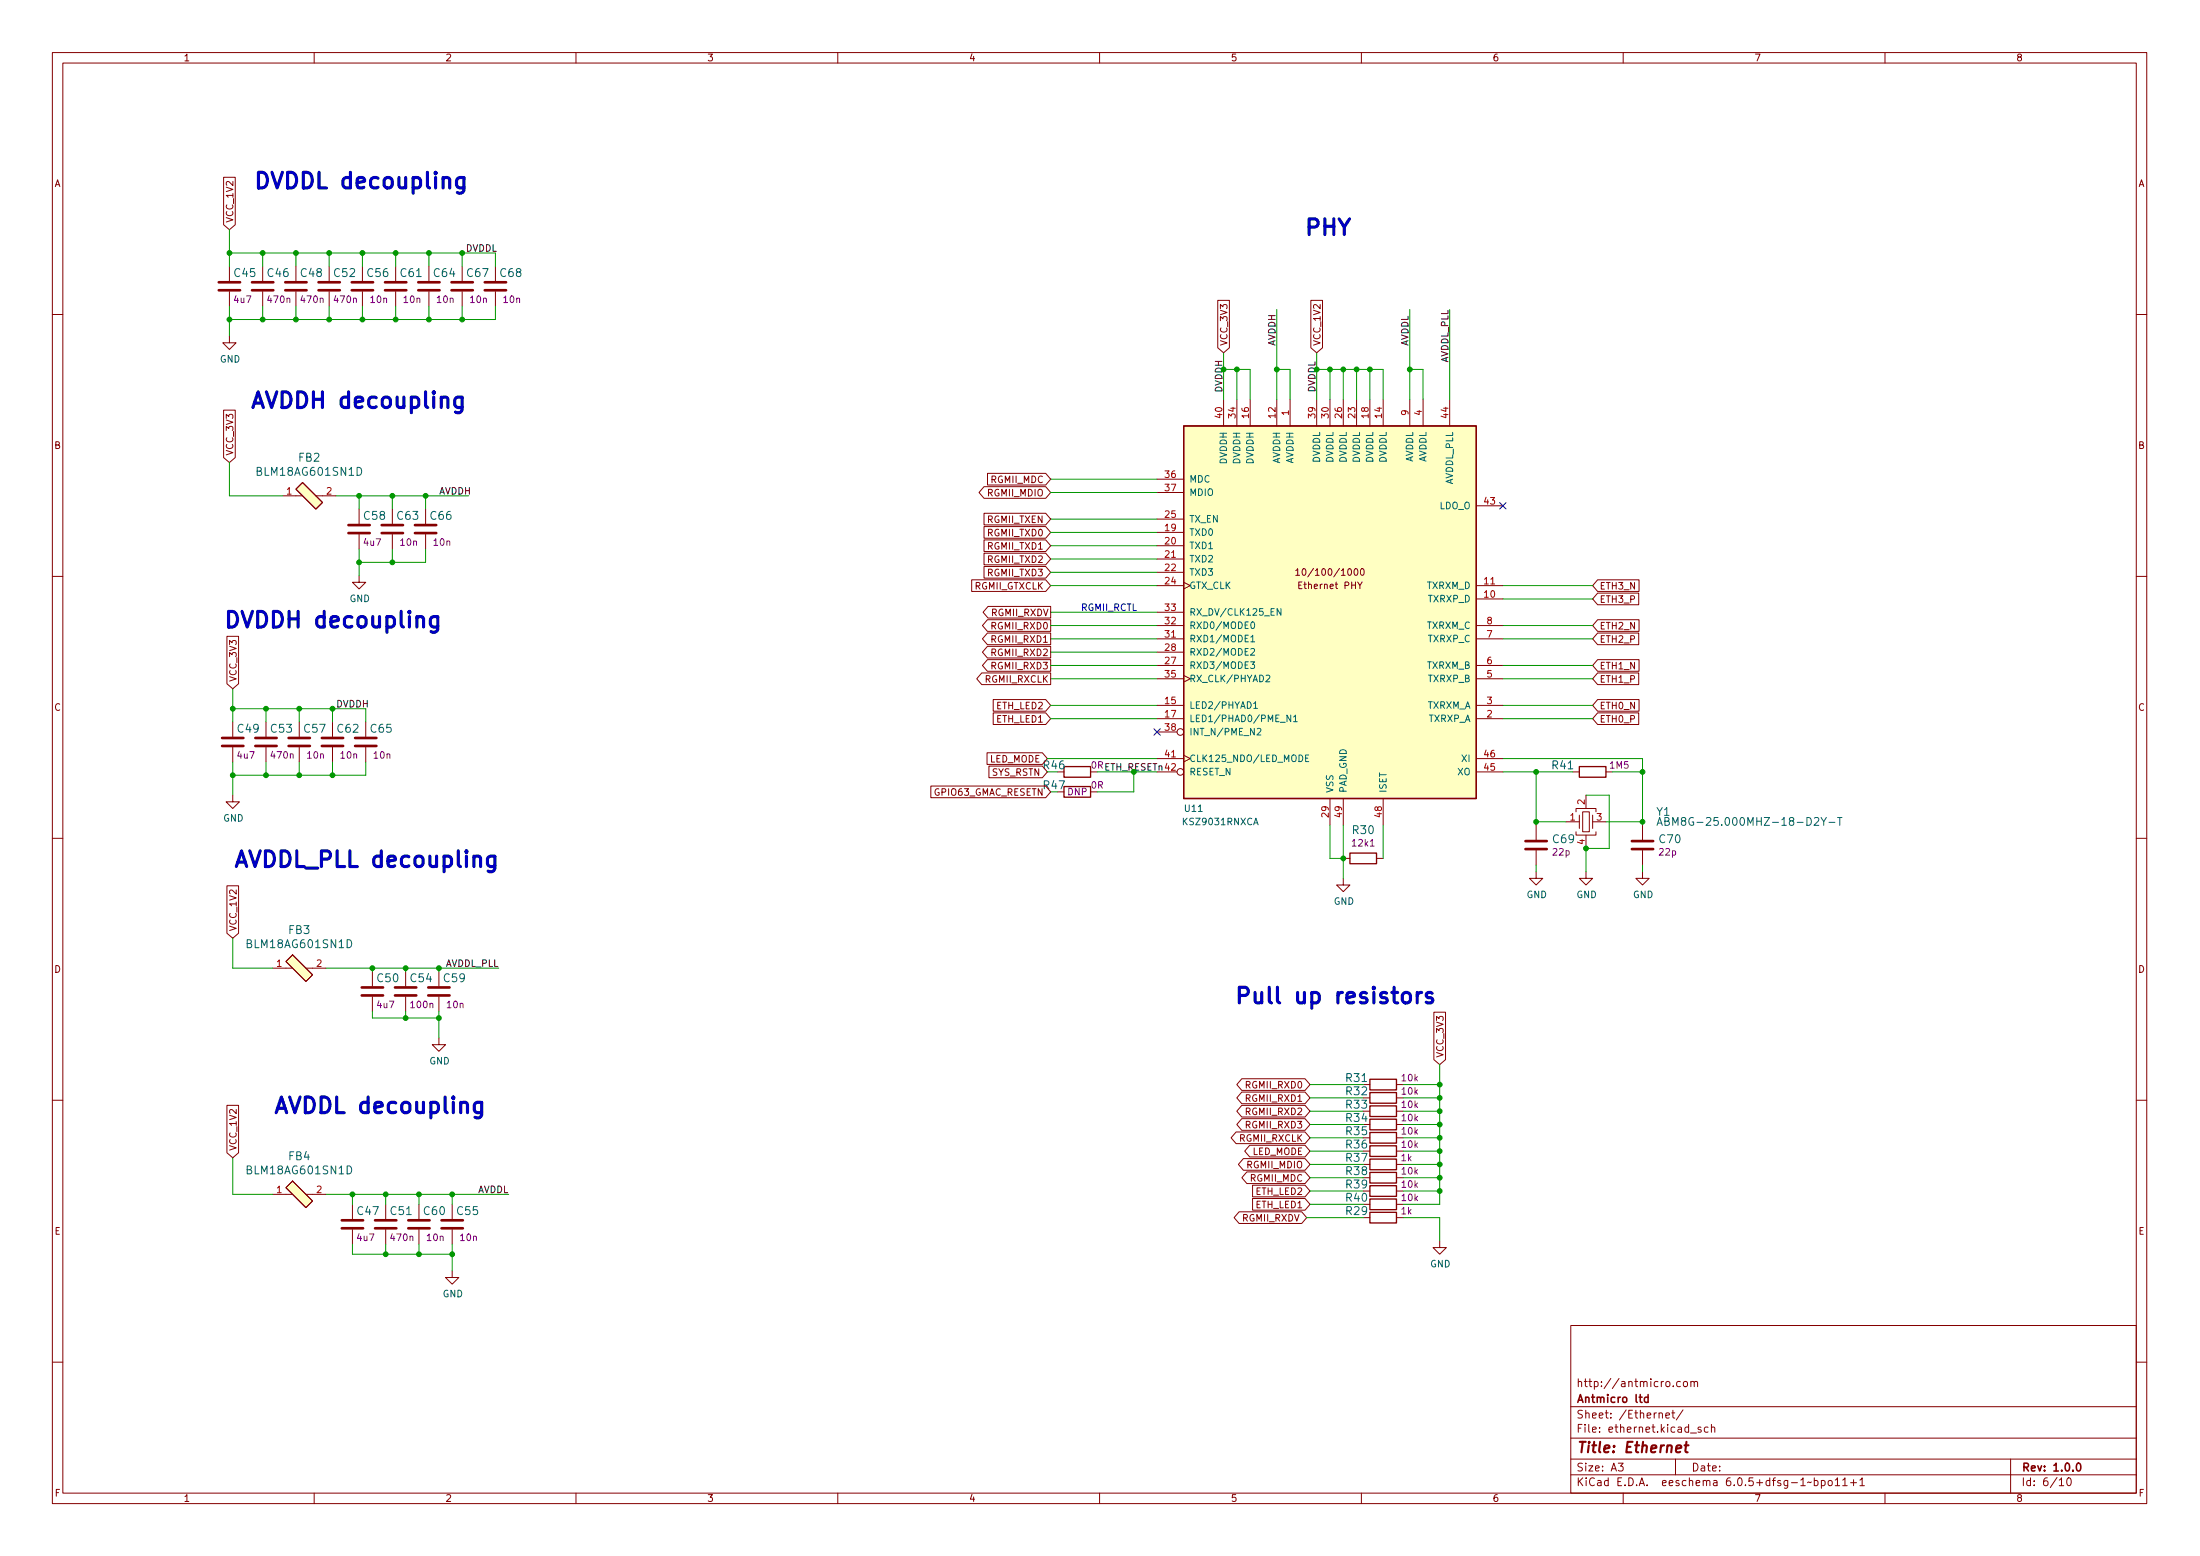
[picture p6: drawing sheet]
<svg xmlns="http://www.w3.org/2000/svg" width="420mm" height="297mm" viewBox="0 0 420 297" stroke-linecap="round" stroke-linejoin="round" font-family="sans-serif">
<g fill="none" stroke="#840000" stroke-width=".19">
<path d="M10 10h400v277h-400zM12 12h396v273h-396zM60 10v2M110 10v2M160 10v2M210 10v2M260 10v2M310 10v2M360 10v2M42.7 33.8h2.2v9.1l-1.1 1-1.1-1zM43.8 50.8v2.8M43.8 55.7v2.8"/>
<path d="M50.2 50.8v2.8M50.2 55.7v2.8M56.5 50.8v2.8M56.5 55.7v2.8M62.9 50.8v2.8M62.9 55.7v2.8M69.2 50.8v2.8M69.2 55.7v2.8M75.6 50.8v2.8M75.6 55.7v2.8M81.9 50.8v2.8M81.9 55.7v2.8"/>
<path d="M88.3 50.8v2.8M88.3 55.7v2.8M94.6 50.8v2.8M94.6 55.7v2.8M232.6 57.3h2.2v9.1l-1.1 .9-1.1-.9zM250.3 57.3h2.3v9.1l-1.1 .9-1.2-.9zM10 60h2M42.7 78.3h2.2v9l-1.1 1-1.1-1zM43.8 64.2v1.2h1.3l-1.3 1.3-1.3-1.3h1.3M233.7 76.2v5.1M236.2 76.2v5.1M238.8 76.2v5.1"/>
<path d="M243.8 76.2v5.1M246.4 76.2v5.1M251.5 76.2v5.1M254 76.2v5.1M256.5 76.2v5.1M259.1 76.2v5.1M261.6 76.2v5.1M264.2 76.2v5.1M269.2 76.2v5.1M271.8 76.2v5.1M276.9 76.2v5.1M408 60h2"/>
<path d="M54 94.7h3.8M57.8 92.1l3.8 3.8-1.3 1.3-3.8-3.8zM60.3 94.7h3.8M68.6 97.2v2.8M74.9 97.2v2.8M81.3 97.2v2.8M187.9 92.9h11.8l1 1.1-1 1.1h-11.8l-.9-1.1zM187.9 98h11.8l1 1.1-1 1.1h-11.8zM188.6 90.4h11.1l1 1.1-1 1.1h-11.1zM221 99.1h5.1M221 91.5h5.1M221 94h5.1"/>
<path d="M281.9 96.6h5.1M10 110h2M68.6 109.9v1.3h1.2l-1.2 1.2-1.3-1.2h1.3M68.6 102v2.8M74.9 102v2.8M81.3 102v2.8M185.6 110.7h14.1l1 1.1-1 1.1h-14.1zM187.9 108.1h11.8l1 1.2-1 1.1h-11.8zM187.9 100.5h11.8l1 1.1-1 1.1h-11.8zM187.9 105.6h11.8l1 1.1-1 1.1h-11.8zM187.9 103.1h11.8l1 1.1-1 1.1h-11.8zM188.6 118.3h12.1v2.2h-12.1l-1-1.1z"/>
<path d="M188.7 115.8h12v2.2h-12l-1-1.1zM221 111.8h5.1M221 101.6h5.1M221 104.2h5.1M221 106.7h5.1M221 109.3h5.1M221 119.4h5.1M221 116.9h5.1M226.1 111.2l1.2 .6-1.2 .6M247.5 108.9l.3-.3v1.2M247.5 109.8h.7M259.3 111.1l.4 .7 .4-.7"/>
<path d="M259.9 108.7l.2-.1a.68 .68 0 0 1 .4 .6 .68 .68 0 0 1-.4 .6l-.3-.5zM281.9 114.3h5.1M281.9 111.8h5.1M281.9 119.4h5.1M305.1 110.7h7.9v2.2h-7.9l-.9-1.1zM305.1 118.3h7.9v2.2h-7.9l-.9-1.1zM305.1 113.2h7.9v2.2h-7.9l-.9-1.1zM408 110h2M43.3 121.5h2.3v9l-1.2 1-1.1-1zM44.4 137.8v2.8M50.8 137.8v2.8M57.1 137.8v2.8"/>
<path d="M63.5 137.8v2.8M69.8 137.8v2.8M187.5 128.5h13.2v2.2h-13.2l-1-1.1zM188.6 120.8h12.1v2.3h-12.1l-1-1.1zM188.6 123.4h12.1v2.2h-12.1l-1-1.1zM188.6 125.9h12.1v2.2h-12.1l-1-1.1zM189.7 133.5h10l1 1.2-1 1.1h-10zM189.7 136.1h10l1 1.1-1 1.1h-10zM221 134.7h5.1M221 137.2h5.1M221 127h5.1M221 124.5h5.1"/>
<path d="M221 122h5.1M221 129.6h5.1M221 139.7h3.8M226.1 128.9l1.2 .7-1.2 .6M281.9 134.7h5.1M281.9 137.2h5.1M281.9 127h5.1M281.9 122h5.1M281.9 129.6h5.1M305.1 136.1h7.9v2.2h-7.9l-.9-1.1zM305.1 120.8h7.9v2.3h-7.9l-.9-1.1zM305.1 133.5h7.9v2.3h-7.9l-.9-1.1z"/>
<path d="M305.1 125.9h7.9v2.2h-7.9l-.9-1.1zM305.1 128.5h7.9v2.2h-7.9l-.9-1.1zM44.4 151.8v1.3h1.3l-1.3 1.2-1.2-1.2h1.2M44.4 142.7v2.8M50.8 142.7v2.8M57.1 142.7v2.8M63.5 142.7v2.8M69.8 142.7v2.8M177.8 150.1h21.9l1 1.1-1 1.1h-21.9zM188.5 143.7h10.6l.9 1.1-.9 1.1h-10.6zM188.9 146.2h10.2l.9 1.2-.9 1.1h-10.2zM221 144.8h5.1"/>
<path d="M221 147.4h3.8M226.1 144.2l1.2 .6-1.2 .7M254 152.4v5.1M256.5 152.4v5.1M264.2 152.4v5.1M281.9 144.8h5.1M281.9 147.4h5.1M293.4 157.5v2.8M299.1 156.9h2.5M300.4 147.4h1.2M301 158.8v.6h3.8v-.6M301 155v-.7h3.8v.7"/>
<path d="M301.6 155.6v2.6M302.3 155h1.2v3.8h-1.2zM302.9 151.8v2.5M302.9 159.4v2.6M304.2 155.6v2.6M304.2 156.9h2.5M306.7 147.4h1.3M313.7 157.5v2.8M10 160h2M43.3 169.1h2.3v9.1l-1.2 .9-1.1-.9zM256.5 167.7v1.2h1.3l-1.3 1.3-1.2-1.3h1.2M256.5 163.9h1.3"/>
<path d="M262.9 163.9h1.3M293.4 166.4v1.3h1.2l-1.2 1.2-1.3-1.2h1.3M293.4 162.3v2.8M302.9 166.4v1.3h1.3l-1.3 1.2-1.3-1.2h1.3M313.7 166.4v1.3h1.3l-1.3 1.2-1.3-1.2h1.3M313.7 162.3v2.8M408 160h2M52.1 184.8h3.8M55.9 182.3l3.8 3.8-1.3 1.3-3.8-3.8zM58.4 184.8h3.8M71.1 185.5v2.8M71.1 190.3v2.8"/>
<path d="M77.5 185.5v2.8M77.5 190.3v2.8M83.8 198.2v1.2h1.3l-1.3 1.3-1.3-1.3h1.3M83.8 185.5v2.8M83.8 190.3v2.8M273.8 193.2h2.3v9.1l-1.1 .9-1.2-.9zM10 210h2M43.3 211h2.3v9.1l-1.2 .9-1.1-.9zM236.1 216.1h13.1l1 1.1-1 1.1h-13.1l-1-1.1zM237.2 213.6h12l1 1.1-1 1.1h-12l-1-1.1zM237.2 205.9h12l1 1.1-1 1.2h-12l-1-1.2zM237.2 208.5h12l1 1.1-1 1.1h-12l-1-1.1z"/>
<path d="M237.2 211h12l1 1.1-1 1.1h-12l-1-1.1zM238.7 218.6h10.5l1 1.1-1 1.2h-10.5l-1-1.2zM266.7 219.7h1.3M266.7 207h1.3M266.7 209.6h1.3M266.7 212.1h1.3M266.7 217.2h1.3M266.7 214.7h1.3M408 210h2M52.1 228h3.8M54.6 226.7l1.3-1.2 3.8 3.8-1.3 1.2zM58.4 228h3.8"/>
<path d="M67.3 229.9v2.8M67.3 234.7v2.8M73.7 229.9v2.8M73.7 234.7v2.8M80 229.9v2.8M80 234.7v2.8M86.4 229.9v2.8M86.4 234.7v2.8M236.6 231.3h12l1 1.1-1 1.2h-12l-.9-1.2zM237.5 221.2h11.7l1 1.1-1 1.1h-11.7l-1-1.1zM238.1 223.7h11.1l1 1.1-1 1.1h-11.1l-.9-1.1zM239.2 228.8h10l1 1.1-1 1.1h-10z"/>
<path d="M239.2 226.3h10l1 1.1-1 1.1h-10zM266.7 227.4h1.3M266.7 222.3h1.3M266.7 224.8h1.3M266.7 229.9h1.3M266.7 232.4h1.3M275 236.9v1.3h1.2l-1.2 1.2-1.3-1.2h1.3M86.4 242.6v1.3h1.2l-1.2 1.2-1.3-1.2h1.3M300 253h108v32h-108zM10 260h2M300 278.5h108M300 274.5h108"/>
<path d="M300 268.5h108M309.1 279.3h.9l-.5 .6 .4 .1v.7l-.2 .1-.6-.1M316.8 269.9l.3-.2 .3 .1 .1 .9M318.1 270.2l.8-.1-.1-.3-.4-.1-.3 .2 .1 .7h.6M319.3 269.7h.6M319.5 269.2v1.3l.4 .2M319.6 264.6v.1M320 278.5v3M320.9 263.8l-.4-.1-.3 .3 .1 .6h.6M321.4 269.1l-1.3 2M321.6 263.9l.2-.2 .4 .2 .1 .5-.2 .2-.3 .1-.2-.1zM322.9 273.6h1.1"/>
<path d="M322.9 263.9l.2-.2 .4 .1 .1 .9M322.9 263.7v1M323.6 263.9l.2-.2 .3 .1 .1 .9M324.9 272.5l-.4-.1-.2 .2 .1 .2 .5 .2v.3h-.6M326.2 272.5l-.4-.1-.3 .3 .1 .6h.6M326.8 272.6l.3-.2 .3 .1 .1 .9M326.8 271.9v1.5M384 278.5v6.5M408 260h2M60 285v2M110 285v2M160 285v2"/>
<path d="M210 285v2M260 285v2M300 281.5h108M310 285v2M346.5 282.7l.4-.1 .3 .3-.1 .6h-.6M346.5 282.1v1.5M347.9 282.7l.4-.1 .3 .3-.2 .6h-.5M347.9 282.6v1.5M349.2 282.8l.2-.2 .5 .2v.5l-.1 .2-.4 .1-.2-.1zM350.5 282.5l.4-.4v1.5M350.5 283.6h.9M351.9 282.5l.5-.4v1.5"/>
<path d="M351.9 283.6h.9M353.4 283h1.2M354 282.5v1.1M355.2 282.5l.4-.4v1.5M355.2 283.6h.9M360 285v2M393.3 282.5l.4-.4v1.5M393.3 283.6h.8M394.9 282.2l.2-.1a.8 .8 0 0 1 .5 .8 .8 .8 0 0 1-.5 .7 1 1 0 0 1-.2-1.4z"/>
<circle cx="225.4" cy="139.7" r=".63"/>
<circle cx="225.4" cy="147.4" r=".63"/>
</g>
<path d="M314.8 266.8l-.5-.1-.3 .3 .2 .6h.6M314.8 266.2v1.5M396.8 279.4l.1-.1a.8 .8 0 0 1 .5 .8 .8 .8 0 0 1-.5 .7 1 1 0 0 1-.1-1.4z" fill="none" stroke="#840000" stroke-width=".3"/>
<path d="M320.1 276.6l1-.2-.1-.4h-.7l-.2 1 .2 .2 .6-.1M321.7 275.9h.8M322.1 275.2l-.2 1.8v.1l.4 .1" fill="none" stroke="#840000" stroke-width=".4"/>
<g fill="none" stroke="#840000" stroke-width=".51">
<path d="M41.8 55.4h4M41.8 53.9h4M48.1 55.4h4.1M48.1 53.9h4.1M54.5 55.4h4M54.5 53.9h4M60.8 55.4h4.1M60.8 53.9h4.1M67.2 55.4h4M67.2 53.9h4M73.5 55.4h4.1M73.5 53.9h4.1"/>
<path d="M79.9 55.4h4M79.9 53.9h4M86.2 55.4h4.1M86.2 53.9h4.1M92.6 55.4h4M92.6 53.9h4M66.5 101.8h4.1M66.5 100.2h4.1M72.9 101.8h4.1M72.9 100.2h4.1M79.2 101.8h4.1M79.2 100.2h4.1"/>
<path d="M42.4 142.4h4.1M42.4 140.9h4.1M48.8 142.4h4M48.8 140.9h4M55.1 142.4h4.1M55.1 140.9h4.1M61.5 142.4h4M61.5 140.9h4M67.8 142.4h4.1M67.8 140.9h4.1M291.3 162.1h4.1M291.3 160.6h4.1"/>
<path d="M311.7 162.1h4M311.7 160.6h4M69.1 190h4.1M69.1 188.5h4.1M75.4 190h4.1M75.4 188.5h4.1M81.8 190h4.1M81.8 188.5h4.1M65.3 234.5h4M65.3 233h4M71.6 234.5h4.1M71.6 233h4.1"/>
<path d="M78 234.5h4M78 233h4M84.3 234.5h4.1M84.3 233h4.1"/>
</g>
<g fill="none" stroke="#840000" stroke-width=".25">
<path d="M226.1 81.3h55.8v71.1h-55.8zM203.2 150.2h5.1v2h-5.1zM203.2 146.3h5.1v2.1h-5.1zM301.6 146.3h5.1v2.1h-5.1zM257.8 162.9h5.1v2h-5.1zM261.6 218.7h5.1v2.1h-5.1zM261.6 206h5.1v2.1h-5.1zM261.6 208.6h5.1v2h-5.1zM261.6 211.1h5.1v2h-5.1zM261.6 216.2h5.1v2h-5.1zM261.6 213.7h5.1v2h-5.1zM261.6 226.4h5.1v2h-5.1z"/>
<path d="M261.6 221.3h5.1v2h-5.1zM261.6 223.8h5.1v2h-5.1zM261.6 228.9h5.1v2h-5.1zM261.6 231.4h5.1v2.1h-5.1z"/>
</g>
<g fill="#ffffc2" stroke="#ffffc2" stroke-width=".19">
<path d="M54.6 226.7l1.3-1.2 3.8 3.8-1.3 1.2z"/>
<path d="M57.8 92.1l3.8 3.8-1.3 1.3-3.8-3.8z"/>
<path d="M226.1 81.3h55.8v71.1h-55.8z"/>
<path d="M55.9 182.3l3.8 3.8-1.3 1.3-3.8-3.8z"/>
</g>
<g fill="none" stroke="#006464" stroke-width=".19">
<path d="M68.2 89.2a.77 .77 0 0 1 .9 .8 .77 .77 0 0 1-.9 .7zM239 118.8l.2-.1a.68 .68 0 0 1 .4 .7 .68 .68 0 0 1-.4 .6l-.3-.5zM244.6 116.2v1.3l-.7-1.3v1.3M238.8 126.3h.8l-.4 .5 .3 .1v.6l-.1 .1-.6-.1M238.9 123.9l.5-.1 .2 .4-.8 .9h.8M238.9 121.6l.3-.3v1.2M238.9 122.5h.7M239.4 134.3l.4-.3v1.2M239.4 135.2h.8M240.1 139.2l.5-.2 .2 .4-.8 .9h.8M241.8 129l.5-.1 .2 .3-.8 1h.8M246.5 136.5v1.3l-.7-1.3v1.3"/>
<path d="M247 136.9l.4-.4v1.3M247 137.8h.8M249.3 144.7h.5M250 144.1h-.7v1.3h.7M316.5 157.6l.5-1.5 .5 1.5M316.6 157.1h.7M318 156.8l.6-.1 .1-.2-.1-.4h-.6v1.5h.5l.3-.3a.39 .39 0 0 0-.3-.5M349.3 157h1.1M350.9 156.1h.9M351.4 156.1v1.5M66.3 179.4a.77 .77 0 0 1 .9 .8 .77 .77 0 0 1-.9 .7zM66.3 222.6a.77 .77 0 0 1 .9 .7 .77 .77 0 0 1-.9 .8z"/>
</g>
<g fill="none" stroke="#0000c2" stroke-width=".6">
<path d="M88.6 33.9v2.4a.81 .81 0 0 1-1.3 .4M88.6 34l-.8-.1-.3 .1-.3 .5v.8l.3 .4 .3 .2 .8-.2M88.3 75.8v2.4a.81 .81 0 0 1-1.3 .5M88.3 75.9l-.9-.1-.4 .3-.2 .3v.8l.3 .5 .3 .1 .9-.1M83.6 117.7v2.4a.81 .81 0 0 1-1.3 .5M83.6 117.8l-.8-.1-.3 .1-.3 .5v.8l.3 .5 .3 .1 .8-.1M94.5 163.4v2.5a.81 .81 0 0 1-1.3 .4M94.5 163.6l-.8-.2-.3 .2-.3 .4v.9l.3 .4 .3 .1 .8-.1M270.7 189.5v2M271.5 189.5a.76 .76 0 0 0-.8 .5M273.5 189.6l-.7-.1-.3 .1-.1 .3 .1 .4 1 .3 .2 .3-.2 .4-.3 .2-.8-.2M92 210.4v2.4a.81 .81 0 0 1-1.3 .5"/>
<path d="M92 210.6l-.9-.2-.4 .3-.1 .3v.8l.3 .5 .2 .1 .9-.1"/>
</g>
<g fill="none" stroke="#009600" stroke-width=".19">
<path d="M43.8 48.3h50.8v2.5M43.8 43.9v6.9M43.8 58.5v5.7M50.2 48.3v2.5M50.2 58.5v2.5M56.5 48.3v2.5M56.5 58.5v2.5M62.9 48.3v2.5M62.9 58.5v2.5M69.2 48.3v2.5M69.2 58.5v2.5M75.6 48.3v2.5"/>
<path d="M75.6 58.5v2.5M81.9 48.3v2.5M81.9 58.5v2.5M88.3 48.3v2.5M88.3 58.5v2.5M94.6 58.5v2.5h-50.8M243.8 59.1v17.1M269.2 59.1v17.1M276.9 59.1v17.1M233.7 70.5h5.1v5.7M233.7 67.3v8.9M236.2 70.5v5.7"/>
<path d="M243.8 70.5h2.6v5.7M251.5 67.3v8.9M251.5 70.5h12.7v5.7M254 70.5v5.7M256.5 70.5v5.7M259.1 70.5v5.7M261.6 70.5v5.7M269.2 70.5h2.6v5.7M43.8 88.3v6.4h10.2M64.1 94.7h25.4M68.6 94.7v2.5M74.9 94.7v2.5"/>
<path d="M81.3 94.7v2.5M200.7 94h20.3M200.7 91.5h20.3M200.7 99.1h20.3M68.6 104.8v5.1M74.9 104.8v2.6M81.3 104.8v2.6h-12.7M200.7 119.4h20.3M200.7 111.8h20.3M200.7 116.9h20.3M200.7 104.2h20.3M200.7 106.7h20.3"/>
<path d="M200.7 109.3h20.3M200.7 101.6h20.3M287 114.3h17.2M287 119.4h17.2M287 111.8h17.2M44.4 131.5v6.3M44.4 135.3h25.4v2.5M50.8 135.3v2.5M57.1 135.3v2.5M63.5 135.3v2.5M200.7 129.6h20.3M200.7 134.7h20.3"/>
<path d="M200.7 122h20.3M200.7 127h20.3M200.7 137.2h20.3M200.7 124.5h20.3M287 129.6h17.2M287 134.7h17.2M287 122h17.2M287 127h17.2M287 137.2h17.2M44.4 145.5v6.3M50.8 145.5v2.5M57.1 145.5v2.5"/>
<path d="M63.5 145.5v2.5M69.8 145.5v2.5h-25.4M200 144.8h21M209.5 147.4h11.5M216.5 147.4v3.8h-7M254 157.5v6.4h2.5M256.5 157.5v10.2M264.2 157.5v6.4M287 144.8h26.7v12.7M287 147.4h13.4M293.4 147.4v10.1M293.4 156.9h5.7"/>
<path d="M302.9 151.8h4.4v10.2h-4.4v4.4M306.7 156.9h7M308 147.4h5.7M44.4 179.1v5.7h7.7M293.4 165.1v1.3M313.7 165.1v1.3M62.2 184.8h33M71.1 184.8v.7M71.1 193.1v1.2h12.7M77.5 184.8v.7M77.5 193.1v1.2M83.8 184.8v.7"/>
<path d="M83.8 193.1v5.1M250.2 207h10.1M250.2 219.7h10.1M250.2 214.7h10.1M250.2 209.6h10.1M250.2 217.2h10.1M250.2 212.1h10.1M268 207h7M268 219.7h7M268 214.7h7M268 209.6h7M268 217.2h7"/>
<path d="M268 212.1h7M275 203.2v26.7h-7M44.4 221v7h7.7M62.2 228h35M67.3 237.5v1.9h19.1M67.3 228v1.9M73.7 228v1.9M73.7 237.5v1.9M80 228v1.9M80 237.5v1.9M86.4 228v1.9M86.4 237.5v5.1"/>
<path d="M249.6 232.4h10.7M250.2 222.3h10.1M250.2 229.9h10.1M250.2 224.8h10.1M250.2 227.4h10.1M268 232.4h7v4.5M268 222.3h7M268 224.8h7M268 227.4h7"/>
</g>
<path d="M286.4 95.9l1.2 1.3M287.6 95.9l-1.2 1.3M220.4 139.1l1.2 1.2M221.6 139.1l-1.2 1.2" fill="none" stroke="#000084" stroke-width=".19"/>
<g fill="#009600" stroke="#009600" stroke-width=".19">
<circle cx="313.7" cy="156.9" r=".46"/>
<circle cx="293.4" cy="156.9" r=".46"/>
<circle cx="275" cy="207" r=".46"/>
<circle cx="302.9" cy="162" r=".46"/>
<circle cx="256.5" cy="163.9" r=".46"/>
<circle cx="313.7" cy="147.4" r=".46"/>
<circle cx="293.4" cy="147.4" r=".46"/>
<circle cx="261.6" cy="70.5" r=".46"/>
<circle cx="256.5" cy="70.5" r=".46"/>
<circle cx="269.2" cy="70.5" r=".46"/>
<circle cx="259.1" cy="70.5" r=".46"/>
<circle cx="254" cy="70.5" r=".46"/>
<circle cx="236.2" cy="70.5" r=".46"/>
<circle cx="243.8" cy="70.5" r=".46"/>
<circle cx="251.5" cy="70.5" r=".46"/>
<circle cx="233.7" cy="70.5" r=".46"/>
<circle cx="275" cy="227.4" r=".46"/>
<circle cx="275" cy="222.3" r=".46"/>
<circle cx="275" cy="224.8" r=".46"/>
<circle cx="275" cy="219.7" r=".46"/>
<circle cx="275" cy="217.2" r=".46"/>
<circle cx="275" cy="214.7" r=".46"/>
<circle cx="275" cy="209.6" r=".46"/>
<circle cx="275" cy="212.1" r=".46"/>
<circle cx="62.9" cy="48.3" r=".46"/>
<circle cx="50.2" cy="48.3" r=".46"/>
<circle cx="56.5" cy="48.3" r=".46"/>
<circle cx="43.8" cy="48.3" r=".46"/>
<circle cx="56.5" cy="61" r=".46"/>
<circle cx="50.2" cy="61" r=".46"/>
<circle cx="43.8" cy="61" r=".46"/>
<circle cx="83.8" cy="184.8" r=".46"/>
<circle cx="77.5" cy="184.8" r=".46"/>
<circle cx="50.8" cy="135.3" r=".46"/>
<circle cx="44.4" cy="135.3" r=".46"/>
<circle cx="57.1" cy="148" r=".46"/>
<circle cx="63.5" cy="148" r=".46"/>
<circle cx="71.1" cy="184.8" r=".46"/>
<circle cx="44.4" cy="148" r=".46"/>
<circle cx="50.8" cy="148" r=".46"/>
<circle cx="80" cy="228" r=".46"/>
<circle cx="86.4" cy="228" r=".46"/>
<circle cx="83.8" cy="194.3" r=".46"/>
<circle cx="73.7" cy="239.4" r=".46"/>
<circle cx="73.7" cy="228" r=".46"/>
<circle cx="67.3" cy="228" r=".46"/>
<circle cx="80" cy="239.4" r=".46"/>
<circle cx="86.4" cy="239.4" r=".46"/>
<circle cx="77.5" cy="194.3" r=".46"/>
<circle cx="69.2" cy="61" r=".46"/>
<circle cx="74.9" cy="94.7" r=".46"/>
<circle cx="81.9" cy="61" r=".46"/>
<circle cx="81.3" cy="94.7" r=".46"/>
<circle cx="68.6" cy="107.4" r=".46"/>
<circle cx="68.6" cy="94.7" r=".46"/>
<circle cx="75.6" cy="61" r=".46"/>
<circle cx="88.3" cy="61" r=".46"/>
<circle cx="74.9" cy="107.4" r=".46"/>
<circle cx="57.1" cy="135.3" r=".46"/>
<circle cx="63.5" cy="135.3" r=".46"/>
<circle cx="81.9" cy="48.3" r=".46"/>
<circle cx="62.9" cy="61" r=".46"/>
<circle cx="75.6" cy="48.3" r=".46"/>
<circle cx="69.2" cy="48.3" r=".46"/>
<circle cx="88.3" cy="48.3" r=".46"/>
</g>
<g font-size="4.2" fill="#0000c2">
<text x="48.3" y="36">DVDDL decoupling</text>
<text x="248.9" y="44.9">PHY</text>
<text x="47.6" y="77.9">AVDDH decoupling</text>
<text x="42.5" y="119.8">DVDDH decoupling</text>
<text x="44.4" y="165.6">AVDDL_PLL decoupling</text>
<text x="235.6" y="191.6">Pull up resistors</text>
<text x="52.1" y="212.6">AVDDL decoupling</text>
</g>
<text font-size="2.8" fill="#840000" x="301" y="277.3">Title: Ethernet</text>
<g font-size="2.1" fill="#006464">
<text x="44.8" y="52.9">C45</text>
<text x="51.2" y="52.9">C46</text>
<text x="57.5" y="52.9">C48</text>
<text x="63.9" y="52.9">C52</text>
<text x="70.2" y="52.9">C56</text>
<text x="76.6" y="52.9">C61</text>
<text x="82.9" y="52.9">C64</text>
<text x="89.3" y="52.9">C67</text>
<text x="95.6" y="52.9">C68</text>
<text x="57.1" y="88.1">FB2</text>
<text x="49.4" y="90.8">BLM18AG601SN1D</text>
<text x="69.6" y="99.2">C58</text>
<text x="75.9" y="99.2">C63</text>
<text x="82.3" y="99.2">C66</text>
<text x="45.4" y="139.9">C49</text>
<text x="51.8" y="139.9">C53</text>
<text x="58.1" y="139.9">C57</text>
<text x="64.5" y="139.9">C62</text>
<text x="70.8" y="139.9">C65</text>
<text x="296.5" y="146.8">R41</text>
<text x="316.4" y="155.7">Y1</text>
<text x="258.4" y="159.2">R30</text>
<text x="296.7" y="160.9">C69</text>
<text x="317" y="160.9">C70</text>
<text x="319.7" y="157.6">ABM8G-25.000MHZ-18-D2Y-T</text>
<text x="55.1" y="178.3">FB3</text>
<text x="47.5" y="181">BLM18AG601SN1D</text>
<text x="72.1" y="187.5">C50</text>
<text x="78.5" y="187.5">C54</text>
<text x="84.8" y="187.5">C59</text>
<text x="257.1" y="206.5">R31</text>
<text x="257.1" y="209.1">R32</text>
<text x="257.1" y="211.6">R33</text>
<text x="257.1" y="214.2">R34</text>
<text x="55.1" y="221.5">FB4</text>
<text x="257.1" y="221.8">R37</text>
<text x="257.1" y="219.2">R36</text>
<text x="47.5" y="224.2">BLM18AG601SN1D</text>
<text x="257.1" y="224.3">R38</text>
<text x="68.3" y="231.9">C47</text>
<text x="74.7" y="231.9">C51</text>
<text x="81" y="231.9">C60</text>
<text x="87.4" y="231.9">C55</text>
<text x="257.1" y="229.4">R40</text>
<text x="257.1" y="231.9">R29</text>
</g>
<g font-size="2.1" fill="#009600">
<text x="199.3" y="146.8">R46</text>
<text x="199.3" y="150.7">R47</text>
</g>
<g font-size="2.1" fill="#840000">
<text x="257.1" y="216.7">R35</text>
<text x="257.1" y="226.9">R39</text>
<text x="301" y="267.8">Antmicro ltd</text>
<text x="301" y="264.8">http://antmicro.com</text>
<text x="301" y="273.5">File: ethernet.kicad_sch</text>
<text x="301" y="270.8">Sheet: /Ethernet/</text>
<text x="301" y="280.9">Size: A3</text>
<text x="323" y="280.9">Date:</text>
<text x="386" y="280.9">Rev: 1.0.0</text>
<text x="301" y="283.7">KiCad E.D.A. eeschema 6.0.5+dfsg-1~bpo11+1</text>
<text x="386" y="283.7">Id: 6/10</text>
</g>
<g font-size="1.8" fill="#840000">
<text x="35" y="11.7">1</text>
<text x="85" y="11.7">2</text>
<text x="135" y="11.7">3</text>
<text x="185" y="11.7">4</text>
<text x="235" y="11.7">5</text>
<text x="285" y="11.7">6</text>
<text x="335" y="11.7">7</text>
<text x="385" y="11.7">8</text>
<text x="10.3" y="35.7">A</text>
<text x="408.3" y="35.7">A</text>
<text x="44.5" y="42.6" transform="rotate(-90 44.5 42.6)">VCC_1V2</text>
<text x="234.4" y="66.1" transform="rotate(-90 234.4 66.1)">VCC_3V3</text>
<text x="252.2" y="66.1" transform="rotate(-90 252.2 66.1)">VCC_1V2</text>
<text x="10.3" y="85.7">B</text>
<text x="44.5" y="87" transform="rotate(-90 44.5 87)">VCC_3V3</text>
<text x="408.3" y="85.7">B</text>
<text x="188.7" y="94.7">RGMII_MDIO</text>
<text x="189.3" y="92.2">RGMII_MDC</text>
<text x="188.6" y="99.8">RGMII_TXEN</text>
<text x="188.8" y="102.4">RGMII_TXD0</text>
<text x="188.8" y="107.4">RGMII_TXD2</text>
<text x="188.8" y="104.9">RGMII_TXD1</text>
<text x="186" y="112.5">RGMII_GTXCLK</text>
<text x="188.8" y="110">RGMII_TXD3</text>
<text x="248.3" y="112.4">Ethernet PHY</text>
<text x="249.1" y="109.9">10/100/1000</text>
<text x="305.4" y="112.5">ETH3_N</text>
<text x="189.3" y="117.6">RGMII_RXDV</text>
<text x="305.4" y="115.1">ETH3_P</text>
<text x="189.5" y="122.7">RGMII_RXD1</text>
<text x="189.5" y="125.2">RGMII_RXD2</text>
<text x="189.5" y="120.1">RGMII_RXD0</text>
<text x="305.4" y="122.7">ETH2_P</text>
<text x="305.4" y="120.1">ETH2_N</text>
<text x="45.2" y="130.2" transform="rotate(-90 45.2 130.2)">VCC_3V3</text>
<text x="188.2" y="130.3">RGMII_RXCLK</text>
<text x="189.5" y="127.8">RGMII_RXD3</text>
<text x="305.4" y="127.8">ETH1_N</text>
<text x="305.4" y="130.3">ETH1_P</text>
<text x="10.3" y="135.7">C</text>
<text x="190.3" y="135.4">ETH_LED2</text>
<text x="190.3" y="137.9">ETH_LED1</text>
<text x="305.4" y="137.9">ETH0_P</text>
<text x="305.4" y="135.4">ETH0_N</text>
<text x="408.3" y="135.7">C</text>
<text x="188.9" y="145.5">LED_MODE</text>
<text x="189.4" y="148.1">SYS_RSTN</text>
<text x="178.5" y="151.9">GPIO63_GMAC_RESETN</text>
<text x="45.2" y="177.8" transform="rotate(-90 45.2 177.8)">VCC_1V2</text>
<text x="10.3" y="185.7">D</text>
<text x="408.3" y="185.7">D</text>
<text x="275.7" y="202" transform="rotate(-90 275.7 202)">VCC_3V3</text>
<text x="238.1" y="207.8">RGMII_RXD0</text>
<text x="238.1" y="215.4">RGMII_RXD3</text>
<text x="238.1" y="210.3">RGMII_RXD1</text>
<text x="238.1" y="212.9">RGMII_RXD2</text>
<text x="45.2" y="219.7" transform="rotate(-90 45.2 219.7)">VCC_1V2</text>
<text x="236.7" y="217.9">RGMII_RXCLK</text>
<text x="239.1" y="220.5">LED_MODE</text>
<text x="238.2" y="223">RGMII_MDIO</text>
<text x="238.8" y="225.6">RGMII_MDC</text>
<text x="237.3" y="233.2">RGMII_RXDV</text>
<text x="239.9" y="230.6">ETH_LED1</text>
<text x="239.9" y="228.1">ETH_LED2</text>
<text x="10.4" y="235.7">E</text>
<text x="408.4" y="235.7">E</text>
<text x="10.4" y="285.7">F</text>
<text x="35" y="286.7">1</text>
<text x="85" y="286.7">2</text>
<text x="135" y="286.7">3</text>
<text x="185" y="286.7">4</text>
<text x="235" y="286.7">5</text>
<text x="285" y="286.7">6</text>
<text x="335" y="286.7">7</text>
<text x="385" y="286.7">8</text>
<text x="408.4" y="285.7">F</text>
</g>
<g font-size="1.8" fill="#0f0f0f">
<text x="88.9" y="48">DVDDL</text>
<text x="243.6" y="66.1" transform="rotate(-90 243.6 66.1)">AVDDH</text>
<text x="269" y="66.1" transform="rotate(-90 269 66.1)">AVDDL</text>
<text x="276.6" y="69.3" transform="rotate(-90 276.6 69.3)">AVDDL_PLL</text>
<text x="233.4" y="74.9" transform="rotate(-90 233.4 74.9)">DVDDH</text>
<text x="251.2" y="75" transform="rotate(-90 251.2 75)">DVDDL</text>
<text x="83.8" y="94.4">AVDDH</text>
<text x="64.1" y="135">DVDDH</text>
<text x="85.1" y="184.6">AVDDL_PLL</text>
<text x="91.1" y="227.7">AVDDL</text>
</g>
<g font-size="1.8" fill="#840084">
<text x="44.8" y="57.8">4u7</text>
<text x="51.3" y="57.8">470n</text>
<text x="57.6" y="57.8">470n</text>
<text x="64" y="57.8">470n</text>
<text x="70.8" y="57.8">10n</text>
<text x="77.2" y="57.8">10n</text>
<text x="83.5" y="57.8">10n</text>
<text x="89.9" y="57.8">10n</text>
<text x="96.2" y="57.8">10n</text>
<text x="69.6" y="104.2">4u7</text>
<text x="76.5" y="104.2">10n</text>
<text x="82.9" y="104.2">10n</text>
<text x="45.4" y="144.8">4u7</text>
<text x="51.9" y="144.8">470n</text>
<text x="58.8" y="144.8">10n</text>
<text x="65.1" y="144.8">10n</text>
<text x="71.5" y="144.8">10n</text>
<text x="307.5" y="146.7">1M5</text>
<text x="203.9" y="151.8">DNP</text>
<text x="208.4" y="150.5">0R</text>
<text x="258.4" y="161.6">12k1</text>
<text x="296.6" y="163.3">22p</text>
<text x="317" y="163.3">22p</text>
<text x="72.1" y="192.4">4u7</text>
<text x="78.6" y="192.4">100n</text>
<text x="85.4" y="192.4">10n</text>
<text x="267.8" y="206.4">10k</text>
<text x="267.8" y="209">10k</text>
<text x="267.8" y="211.5">10k</text>
<text x="267.8" y="214">10k</text>
<text x="267.6" y="221.7">1k</text>
<text x="267.8" y="219.1">10k</text>
<text x="267.8" y="216.6">10k</text>
<text x="267.8" y="226.7">10k</text>
<text x="267.8" y="224.2">10k</text>
<text x="267.6" y="231.8">1k</text>
<text x="267.8" y="229.3">10k</text>
<text x="68.3" y="236.9">4u7</text>
<text x="74.7" y="236.9">470n</text>
<text x="81.6" y="236.9">10n</text>
<text x="88" y="236.9">10n</text>
</g>
<g font-size="1.8" fill="#006464">
<text x="42" y="69.2">GND</text>
<text x="234.3" y="88.6" transform="rotate(-90 234.3 88.6)">DVDDH</text>
<text x="236.9" y="88.6" transform="rotate(-90 236.9 88.6)">DVDDH</text>
<text x="239.4" y="88.6" transform="rotate(-90 239.4 88.6)">DVDDH</text>
<text x="244.5" y="88.6" transform="rotate(-90 244.5 88.6)">AVDDH</text>
<text x="247" y="88.6" transform="rotate(-90 247 88.6)">AVDDH</text>
<text x="252.1" y="88.4" transform="rotate(-90 252.1 88.4)">DVDDL</text>
<text x="254.6" y="88.4" transform="rotate(-90 254.6 88.4)">DVDDL</text>
<text x="257.2" y="88.4" transform="rotate(-90 257.2 88.4)">DVDDL</text>
<text x="259.7" y="88.4" transform="rotate(-90 259.7 88.4)">DVDDL</text>
<text x="262.3" y="88.4" transform="rotate(-90 262.3 88.4)">DVDDL</text>
<text x="264.8" y="88.4" transform="rotate(-90 264.8 88.4)">DVDDL</text>
<text x="269.9" y="88.4" transform="rotate(-90 269.9 88.4)">AVDDL</text>
<text x="272.4" y="88.4" transform="rotate(-90 272.4 88.4)">AVDDL</text>
<text x="227.1" y="92.1">MDC</text>
<text x="227.1" y="94.7">MDIO</text>
<text x="277.5" y="92.7" transform="rotate(-90 277.5 92.7)">AVDDL_PLL</text>
<text x="227.1" y="99.7">TX_EN</text>
<text x="274.8" y="97.2">LDO_O</text>
<text x="227.1" y="102.3">TXD0</text>
<text x="227.1" y="104.8">TXD1</text>
<text x="227.1" y="107.4">TXD2</text>
<text x="227.1" y="109.9">TXD3</text>
<text x="227.1" y="112.4">GTX_CLK</text>
<text x="272.5" y="112.4">TXRXM_D</text>
<text x="66.7" y="114.9">GND</text>
<text x="227.1" y="117.5">RX_DV/CLK125_EN</text>
<text x="272.8" y="115">TXRXP_D</text>
<text x="227.1" y="125.1">RXD2/MODE2</text>
<text x="227.1" y="122.6">RXD1/MODE1</text>
<text x="227.1" y="120.1">RXD0/MODE0</text>
<text x="272.5" y="120.1">TXRXM_C</text>
<text x="272.8" y="122.6">TXRXP_C</text>
<text x="227.1" y="127.7">RXD3/MODE3</text>
<text x="227.1" y="130.2">RX_CLK/PHYAD2</text>
<text x="272.5" y="127.7">TXRXM_B</text>
<text x="272.8" y="130.2">TXRXP_B</text>
<text x="227.1" y="135.3">LED2/PHYAD1</text>
<text x="227.1" y="137.8">LED1/PHAD0/PME_N1</text>
<text x="272.5" y="135.3">TXRXM_A</text>
<text x="272.8" y="137.8">TXRXP_A</text>
<text x="227.1" y="140.4">INT_N/PME_N2</text>
<text x="227.1" y="145.5">CLK125_NDO/LED_MODE</text>
<text x="227.1" y="148">RESET_N</text>
<text x="278.4" y="148">XO</text>
<text x="279.3" y="145.5">XI</text>
<text x="226.3" y="155">U11</text>
<text x="254.6" y="151.4" transform="rotate(-90 254.6 151.4)">VSS</text>
<text x="257.2" y="151.4" transform="rotate(-90 257.2 151.4)">PAD_GND</text>
<text x="264.8" y="151.4" transform="rotate(-90 264.8 151.4)">ISET</text>
<text x="42.6" y="156.8">GND</text>
<text x="226.2" y="157.5">KSZ9031RNXCA</text>
<text x="254.7" y="172.7">GND</text>
<text x="291.5" y="171.4">GND</text>
<text x="301.1" y="171.4">GND</text>
<text x="311.9" y="171.4">GND</text>
<text x="82" y="203.2">GND</text>
<text x="273.1" y="241.9">GND</text>
<text x="84.5" y="247.6">GND</text>
</g>
<g font-size="1.8" fill="#a90000">
<text x="233.4" y="79.8" transform="rotate(-90 233.4 79.8)">40</text>
<text x="236" y="79.8" transform="rotate(-90 236 79.8)">34</text>
<text x="238.5" y="79.8" transform="rotate(-90 238.5 79.8)">16</text>
<text x="243.6" y="79.8" transform="rotate(-90 243.6 79.8)">12</text>
<text x="246.1" y="79.3" transform="rotate(-90 246.1 79.3)">1</text>
<text x="251.2" y="79.8" transform="rotate(-90 251.2 79.8)">39</text>
<text x="253.7" y="79.8" transform="rotate(-90 253.7 79.8)">30</text>
<text x="256.3" y="79.8" transform="rotate(-90 256.3 79.8)">26</text>
<text x="258.8" y="79.8" transform="rotate(-90 258.8 79.8)">23</text>
<text x="261.4" y="79.8" transform="rotate(-90 261.4 79.8)">18</text>
<text x="263.9" y="79.8" transform="rotate(-90 263.9 79.8)">14</text>
<text x="269" y="79.3" transform="rotate(-90 269 79.3)">9</text>
<text x="271.5" y="79.3" transform="rotate(-90 271.5 79.3)">4</text>
<text x="276.6" y="79.8" transform="rotate(-90 276.6 79.8)">44</text>
<text x="54.8" y="94.4">1</text>
<text x="62.4" y="94.4">2</text>
<text x="222.5" y="91.2">36</text>
<text x="222.5" y="93.8">37</text>
<text x="222.5" y="101.4">19</text>
<text x="222.5" y="98.8">25</text>
<text x="283.5" y="96.3">43</text>
<text x="222.5" y="103.9">20</text>
<text x="222.5" y="106.5">21</text>
<text x="222.5" y="109">22</text>
<text x="222.5" y="111.5">24</text>
<text x="283.5" y="111.5">11</text>
<text x="222.5" y="119.2">32</text>
<text x="222.5" y="116.6">33</text>
<text x="283.5" y="114.1">10</text>
<text x="284" y="119.2">8</text>
<text x="222.5" y="124.2">28</text>
<text x="222.5" y="121.7">31</text>
<text x="284" y="121.7">7</text>
<text x="222.5" y="126.8">27</text>
<text x="222.5" y="129.3">35</text>
<text x="284" y="129.3">5</text>
<text x="284" y="126.8">6</text>
<text x="222.5" y="134.4">15</text>
<text x="222.5" y="136.9">17</text>
<text x="284" y="136.9">2</text>
<text x="284" y="134.4">3</text>
<text x="222.5" y="139.5">38</text>
<text x="222.5" y="144.6">41</text>
<text x="283.5" y="147.1">45</text>
<text x="283.5" y="144.6">46</text>
<text x="253.7" y="156" transform="rotate(-90 253.7 156)">29</text>
<text x="256.3" y="156" transform="rotate(-90 256.3 156)">49</text>
<text x="263.9" y="156" transform="rotate(-90 263.9 156)">48</text>
<text x="302.6" y="153.6" transform="rotate(-90 302.6 153.6)">2</text>
<text x="299.9" y="156.6">1</text>
<text x="302.6" y="161.2" transform="rotate(-90 302.6 161.2)">4</text>
<text x="304.9" y="156.6">3</text>
<text x="52.8" y="184.6">1</text>
<text x="60.5" y="184.6">2</text>
<text x="52.8" y="227.7">1</text>
<text x="60.5" y="227.7">2</text>
</g>
<text font-size="1.8" fill="#0000c2" x="206.4" y="116.6">RGMII_RCTL</text>
<text font-size="1.8" fill="#009600" x="208.4" y="146.7">0RETH_RESETn 42</text>
</svg>
